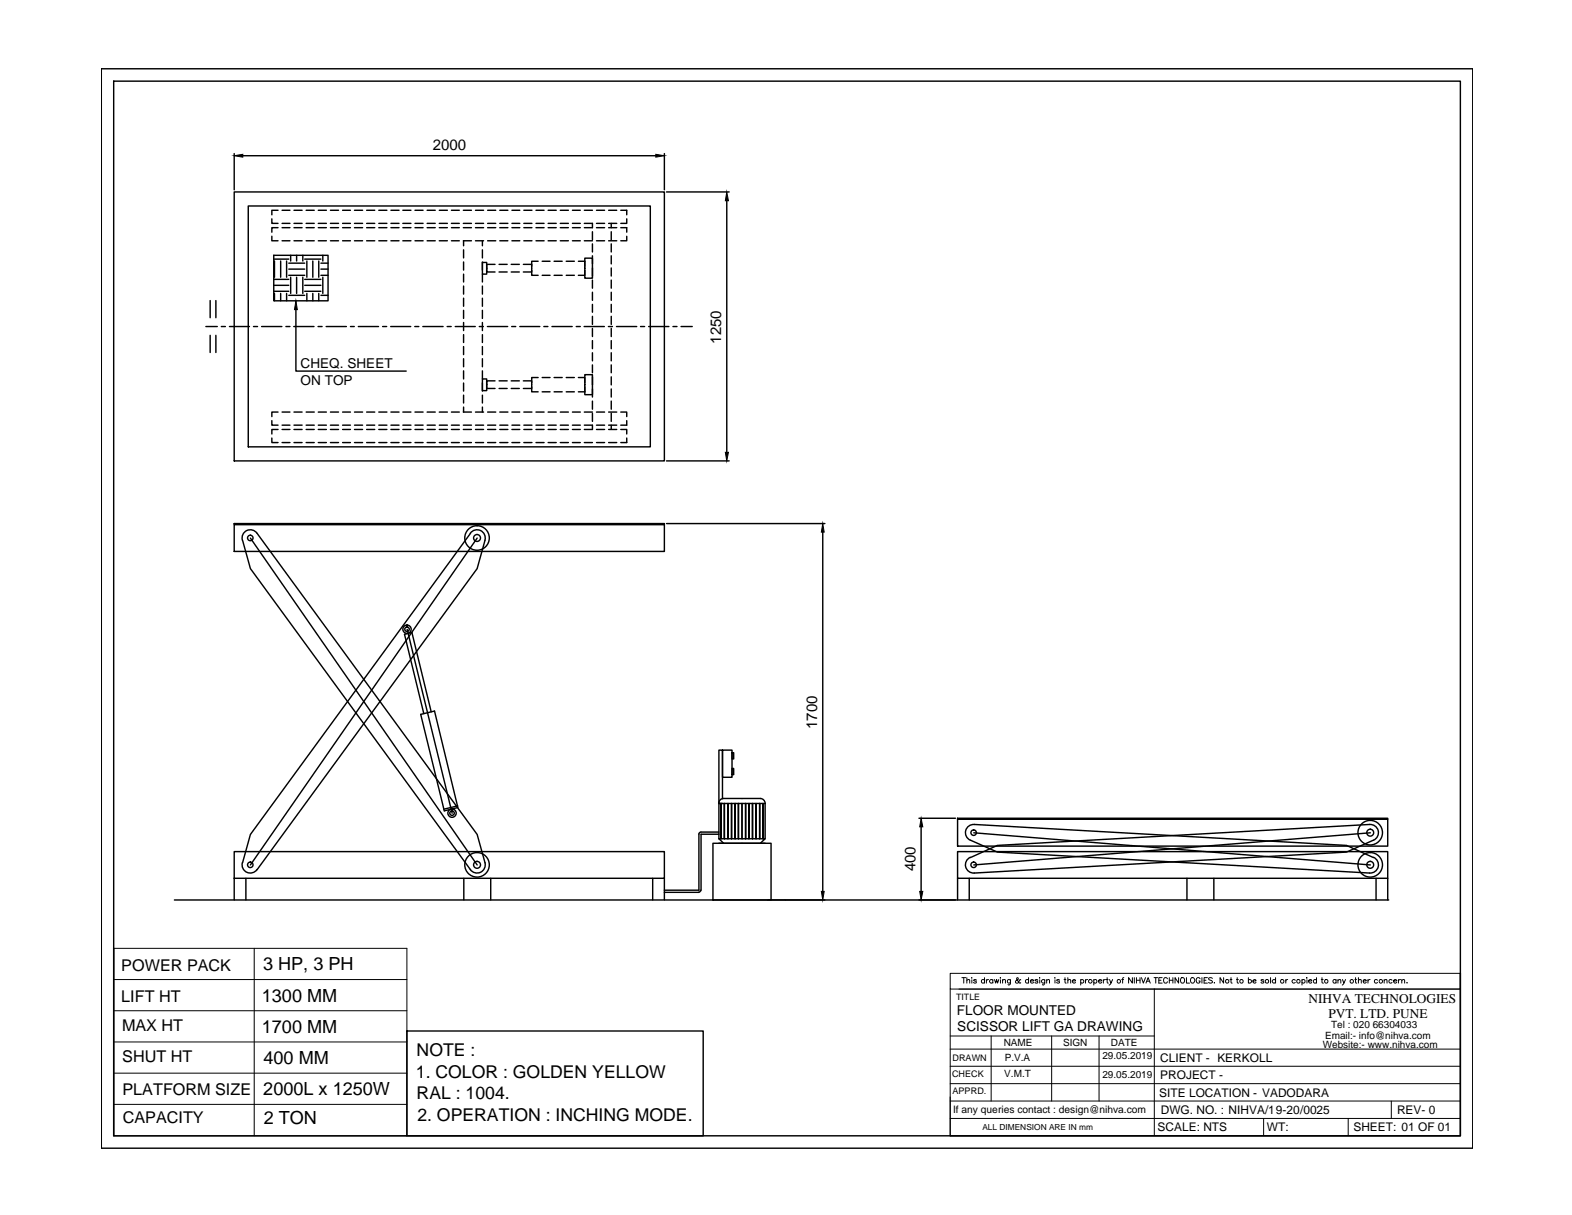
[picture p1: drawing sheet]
<svg xmlns="http://www.w3.org/2000/svg" width="279mm" height="216mm" viewBox="0 0 279 216" stroke-linecap="round" stroke-linejoin="round" font-family="sans-serif">
<!-- layer: 0 -->
<g fill="none" stroke="#000" stroke-width=".25">
<path d="M18 12.2h243.8v191.8h-243.8zM20.2 14.4h239.4v187.4h-239.4zM41.6 34.1h76.5v47.8h-76.5zM41.6 27.3v6.4M43.2 27.7h73.4M44.1 36.6h71.5v42.8h-71.5zM48.3 38.9v.8h1.1M49.4 37.4h-1.1v.8M50.1 39.7h1.4M50.1 37.4h1.4M52.3 39.7h1.4M52.3 37.4h1.4"/>
<path d="M54.4 39.7h1.5M54.4 37.4h1.5M56.6 39.7h1.4M56.6 37.4h1.4M58.7 39.7h1.5M58.7 37.4h1.5M60.9 39.7h1.4M60.9 37.4h1.4M63 39.7h1.4M63 37.4h1.4M65.2 39.7h1.4M65.2 37.4h1.4"/>
<path d="M67.3 39.7h1.5M67.3 37.4h1.5M69.5 39.7h1.4M69.5 37.4h1.4M71.6 39.7h1.4M71.6 37.4h1.4M73.8 39.7h1.4M73.8 37.4h1.4M75.9 39.7h1.5M75.9 37.4h1.5M78.1 39.7h1.4M78.1 37.4h1.4"/>
<path d="M80.2 39.7h1.4M80.2 37.4h1.4M82.4 39.7h1.4M82.4 37.4h1.4M84.5 39.7h1.5M84.5 37.4h1.5M86.7 39.7h1.4M86.7 37.4h1.4M88.8 39.7h1.5M88.8 37.4h1.5M91 39.7h1.4M91 37.4h1.4"/>
<path d="M93.1 39.7h1.4M93.1 37.4h1.4M95.3 39.7h1.4M95.3 37.4h1.4M97.4 39.7h1.5M97.4 37.4h1.5M99.6 39.7h1.4M99.6 37.4h1.4M101.7 39.7h1.4M101.7 37.4h1.4M103.9 39.7h1.4v.8h-1.4M103.9 37.4h1.4"/>
<path d="M106 39.7h1.5M106 37.4h1.5M108.2 39.7h1.4M108.2 37.4h1.4M108.6 39.7v.8M110.3 37.4h1.1v.8M111.4 38.9v.8h-1.1M118.1 27.3v6.4M118.5 34.1h11.1M129.2 35.7v44.7M36.6 58h2M37.4 53.4v3.1"/>
<path d="M37.4 59.6v3M38.4 53.4v3.1M38.4 59.6v3M39.3 58h.8M40.8 58h3.5M45.1 58h.7M46.5 58h3.6M48.3 42v.8h1.1M48.7 45.4h9.6v8.1h-9.6zM48.7 46h2.6M48.7 51.8h2.6M48.7 50.7h2.6"/>
<path d="M48.7 49.6h2.6M48.8 46.4v2.9M48.8 52.1v1.4M49.4 40.5h-1.1v.8M49.9 46.4v2.9M49.9 52.1v1.4M50.1 42.8h1.4M50.1 40.5h1.4M50.8 58h.7M50.9 46.4v2.9M50.9 52.1v1.4M51.3 48.9h2.9"/>
<path d="M51.3 47.8h2.9M51.3 46.8h2.9M51.3 52.5h2.9M51.7 45.4v1M51.7 49.3v2.8M52.2 58h3.6M52.3 42.8h1.4M52.3 40.5h1.4M52.6 55v10.9h19.6M52.7 45.4v1M52.7 49.3v2.8M53.8 45.4v1"/>
<path d="M53.8 49.3v2.8M54.2 46h2.8M54.2 51.8h2.8M54.2 50.7h2.8M54.2 49.6h2.8M54.4 42.8h1.5M54.4 40.5h1.5M54.5 46.4v2.9M54.5 52.1v1.4M55.6 46.4v2.9M55.6 52.1v1.4M56.5 58h.7"/>
<path d="M56.6 42.8h1.4M56.6 40.5h1.4M56.7 46.4v2.9M56.7 52.1v1.4M57 48.9h1.3M57 47.8h1.3M57 46.8h1.3M57 52.5h1.3M57.4 45.4v1M57.4 49.3v2.8M58 58h3.6M58.7 42.8h1.5"/>
<path d="M58.7 40.5h1.5M60.9 42.8h1.4M60.9 40.5h1.4M62.3 58h.7M63 42.8h1.4M63 40.5h1.4M63.7 58h3.6M65.2 42.8h1.4M65.2 40.5h1.4M67.3 42.8h1.5M67.3 40.5h1.5M68 58h.7"/>
<path d="M69.4 58h3.6M69.5 42.8h1.4M69.5 40.5h1.4M71.6 42.8h1.4M71.6 40.5h1.4M73.7 58h.7M73.8 42.8h1.4M73.8 40.5h1.4M75.2 58h3.6M75.9 42.8h1.5M75.9 40.5h1.5M78.1 42.8h1.4"/>
<path d="M78.1 40.5h1.4M79.5 58h.7M80.2 42.8h1.4M80.2 40.5h1.4M80.9 58h3.6M82.4 42.8h1.4M82.4 40.5h1.4M82.4 42.8v.9M82.4 44.4v1.4M82.4 46.6v1.4M82.4 48.7v1.4M82.4 50.8v1.5"/>
<path d="M82.4 53v1.4M82.4 55.1v1.5M82.4 57.3v1.4M82.4 59.5v1.4M84.5 42.8h1.5M84.5 40.5h1.5M85.2 58h.7M85.7 46.6h.8v2.1h-.8zM85.7 42.8v.9M85.7 44.4v1.4M85.7 46.6v1.4M85.7 48.7v1.4"/>
<path d="M85.7 50.8v1.5M85.7 53v1.4M85.7 55.1v1.5M85.7 57.3v1.4M85.7 59.5v1.4M86.5 47.7v.6h1.5M86.6 58h3.6M86.7 42.8h1.4M86.7 40.5h1.4M88 47h-1.5v.7M88.7 47h1.4M88.7 48.3h1.4"/>
<path d="M88.8 42.8h1.5M88.8 40.5h1.5M90.9 47h1.4M90.9 48.3h1.4M90.9 58h.8M91 42.8h1.4M91 40.5h1.4M92.4 58h3.5M93 47h1.5v1.3h-1.5M93.1 42.8h1.4M93.1 40.5h1.4M94.5 48v.9h1.1"/>
<path d="M95.3 42.8h1.4M95.3 40.5h1.4M95.6 46.4h-1.1v.9M96.4 48.9h1.4M96.4 46.4h1.4M96.7 58h.7M97.4 42.8h1.5M97.4 40.5h1.5M98.1 58h3.6M98.5 48.9h1.4M98.5 46.4h1.4M99.6 42.8h1.4"/>
<path d="M99.6 40.5h1.4M100.6 48.9h1.5M100.6 46.4h1.5M101.7 42.8h1.4M101.7 40.5h1.4M102.4 58h.7M102.8 46.4h1.1v.9M103.8 58h3.6M103.9 42.8h1.4M103.9 48v.9h-1.1M103.9 45.9h1.4v3.5h-1.4zM105.3 41.2v1.4"/>
<path d="M105.3 43.3v1.5M105.3 45.5v1.4M105.3 47.6v1.5M105.3 49.8v1.4M105.3 51.9v1.5M105.3 54.1v1.4M105.3 56.2v1.4M105.3 58.4v1.4M106 42.8h1.5M106 40.5h1.5M108.1 58h.8M108.2 42.8h1.4"/>
<path d="M108.2 40.5h1.4M108.6 41.2v1.4M108.6 43.3v1.5M108.6 45.5v1.4M108.6 47.6v1.5M108.6 49.8v1.4M108.6 51.9v1.5M108.6 54.1v1.4M108.6 56.2v1.4M108.6 58.4v1.4M109.6 58h3.6M110.3 40.5h1.1v.8"/>
<path d="M111.4 42v.8h-1.1M113.8 58h.8M115.3 58h3.6M119.6 58h.7M121 58h2M48.3 77.8v.8h1.1M48.3 74.7v.9h1.1M49.4 76.3h-1.1v.8M49.4 73.2h-1.1v.8M50.1 76.3h1.4M50.1 78.6h1.4M50.1 73.2h1.4"/>
<path d="M50.1 75.6h1.4M52.3 76.3h1.4M52.3 78.6h1.4M52.3 73.2h1.4M52.3 75.6h1.4M54.4 76.3h1.5M54.4 78.6h1.5M54.4 73.2h1.5M54.4 75.6h1.5M56.6 76.3h1.4M56.6 78.6h1.4M56.6 73.2h1.4"/>
<path d="M56.6 75.6h1.4M58.7 76.3h1.5M58.7 78.6h1.5M58.7 73.2h1.5M58.7 75.6h1.5M60.9 76.3h1.4M60.9 78.6h1.4M60.9 73.2h1.4M60.9 75.6h1.4M63 76.3h1.4M63 78.6h1.4M63 73.2h1.4"/>
<path d="M63 75.6h1.4M65.2 76.3h1.4M65.2 78.6h1.4M65.2 73.2h1.4M65.2 75.6h1.4M67.3 76.3h1.5M67.3 78.6h1.5M67.3 73.2h1.5M67.3 75.6h1.5M69.5 76.3h1.4M69.5 78.6h1.4M69.5 73.2h1.4"/>
<path d="M69.5 75.6h1.4M71.6 76.3h1.4M71.6 78.6h1.4M71.6 73.2h1.4M71.6 75.6h1.4M73.8 76.3h1.4M73.8 78.6h1.4M73.8 73.2h1.4M73.8 75.6h1.4M75.9 76.3h1.5M75.9 78.6h1.5M75.9 73.2h1.5"/>
<path d="M75.9 75.6h1.5M78.1 76.3h1.4M78.1 78.6h1.4M78.1 73.2h1.4M78.1 75.6h1.4M80.2 76.3h1.4M80.2 78.6h1.4M80.2 73.2h1.4M80.2 75.6h1.4M82.4 76.3h1.4M82.4 78.6h1.4M82.4 73.2h1.4"/>
<path d="M82.4 75.6h1.4M82.4 61.6v1.4M82.4 63.7v1.5M82.4 65.9v1.4M82.4 68.1v1.4M82.4 70.2v1.4M82.4 72.3v.9M84.5 76.3h1.5M84.5 78.6h1.5M84.5 73.2h1.5M84.5 75.6h1.5M85.7 67.3h.8v2.1h-.8z"/>
<path d="M85.7 61.6v1.4M85.7 63.7v1.5M85.7 65.9v1.4M85.7 68.1v1.4M85.7 70.2v1.4M85.7 72.3v.9M86.5 68.4v.6h1.5M86.7 76.3h1.4M86.7 78.6h1.4M86.7 73.2h1.4M86.7 75.6h1.4M88 67.7h-1.5v.7"/>
<path d="M88.7 69h1.4M88.7 67.7h1.4M88.8 76.3h1.5M88.8 78.6h1.5M88.8 73.2h1.5M88.8 75.6h1.5M90.9 69h1.4M90.9 67.7h1.4M91 76.3h1.4M91 78.6h1.4M91 73.2h1.4M91 75.6h1.4"/>
<path d="M93 67.7h1.5v1.3h-1.5M93.1 76.3h1.4M93.1 78.6h1.4M93.1 73.2h1.4M93.1 75.6h1.4M94.5 68.7v.9h1.1M95.3 76.3h1.4M95.3 78.6h1.4M95.3 73.2h1.4M95.3 75.6h1.4M95.6 67.1h-1.1v.9M96.4 67.1h1.4"/>
<path d="M96.4 69.6h1.4M97.4 76.3h1.5M97.4 78.6h1.5M97.4 73.2h1.5M97.4 75.6h1.5M98.5 67.1h1.4M98.5 69.6h1.4M99.6 76.3h1.4M99.6 78.6h1.4M99.6 73.2h1.4M99.6 75.6h1.4M100.6 67.1h1.5"/>
<path d="M100.6 69.6h1.5M101.7 76.3h1.4M101.7 78.6h1.4M101.7 73.2h1.4M101.7 75.6h1.4M102.8 67.1h1.1v.9M103.9 75.6h1.4v.7h-1.4M103.9 78.6h1.4M103.9 73.2h1.4M103.9 66.6h1.4v3.5h-1.4zM103.9 68.7v.9h-1.1M105.3 60.5v1.5"/>
<path d="M105.3 62.7v1.4M105.3 64.8v1.4M105.3 67v1.4M105.3 69.1v1.5M105.3 71.3v1.4M105.3 73.4v1.5M106 76.3h1.5M106 78.6h1.5M106 73.2h1.5M106 75.6h1.5M108.2 76.3h1.4M108.2 78.6h1.4"/>
<path d="M108.2 73.2h1.4M108.2 75.6h1.4M108.6 60.5v1.5M108.6 62.7v1.4M108.6 64.8v1.4M108.6 67v1.4M108.6 69.1v1.5M108.6 71.3v1.4M108.6 73.4v1.5M108.6 75.6v.7M110.3 76.3h1.1v.8M110.3 73.2h1.1v.8"/>
<path d="M111.4 74.7v.9h-1.1M111.4 77.8v.8h-1.1M41.6 93.2h76.5v4.8h-76.5zM41.6 93h76.5v.2h-76.5zM43.1 96a1.46 1.46 0 0 1 .8-1.7 1.46 1.46 0 0 1 1.8 .5l39.1 53.5 1.4 5a1.46 1.46 0 0 1-.8 1.7 1.46 1.46 0 0 1-1.8-.5M43.1 96l1.4 5 39.1 53.5M44.5 95.6l40.3 58.1M83.6 94.8a1.46 1.46 0 0 1 1.8-.5 1.46 1.46 0 0 1 .8 1.7l-1.4 5-39.1 53.5M83.6 94.8l-39.1 53.5-1.4 5M84.8 95.6l-40.3 58.1M118.5 93h28.1M118.5 81.9h11.1"/>
<path d="M146.2 94.6v63.8M72.4 111.8l8 32.7M74.8 126.9l2.4-.5 4.2 17.1-2.4 .6zM76.6 126.5l-3.4-14.1-1.3 .3 3.4 14.1M128.4 133.3h1.7v4.8h-1.7zM130.1 133.8h.3v1.1h-.3zM130.1 136.6h.3v1.1h-.3zM31 159.9h215.8M41.6 151.3h76.5v4.8h-76.5zM41.6 156.1v3.8M43.1 153.3a1.46 1.46 0 0 0 .8 1.7 1.46 1.46 0 0 0 1.8-.5M43.7 156.1v3.8"/>
<path d="M81.3 143.2l-2.4 .6M82.4 156.1v3.8M87.2 156.1v3.8M116 156.1v3.8M118.1 156.1v3.8M118.1 158.6h6.1M124.6 158.2l-.1 .1-.3 .2M126.7 149.8h10.3v10.1h-10.3zM127.8 149h8.2l-.9 .8M127.8 147.9h-3.2l-.3 .1-.1 10.2h-6.1M127.8 149.8h8.2M127.8 149l.8 .8"/>
<path d="M127.8 148.2h-3.2v10M128.2 149v-6.2v6.2M128.4 141.9v-8.6h-.6v9.5h.6M128.6 141.9a.87 .87 0 0 0-.9 .9M128.6 141.9h6.5a.87 .87 0 0 1 .9 .9M128.7 149v-6.2v6.2M129.4 149v-6.2v6.2M130 149v-6.2v6.2M130.7 149v-6.2v6.2M131.2 149v-6.2v6.2M131.9 142.8v6.2M132.5 149v-6.2v6.2"/>
<path d="M133.1 149v-6.2v6.2M133.7 149v-6.2v6.2M134.4 149v-6.2v6.2M135 149v-6.2v6.2M135.6 149v-6.2v6.2M136 142.8h-8.2v6.2M136 142.8v6.2M163.3 145.4h6.5M163.7 146.9v11.5M170.2 151.3h76.4v4.8h-76.4zM170.2 145.6h76.4v4.8h-76.4zM170.2 145.4h76.4v.2h-76.4z"/>
<path d="M170.2 156.1v3.8M172.3 156.1v3.8M172.5 152.3a1.46 1.46 0 0 0-.9 1.7 1.46 1.46 0 0 0 1.6 1.1l66.1-3.7 4.8-2.1a1.46 1.46 0 0 0 .9-1.7 1.46 1.46 0 0 0-1.6-1.1l-66.1 3.7-4.8 2.2M172.5 149.3a1.46 1.46 0 0 1-.9-1.7 1.46 1.46 0 0 1 1.6-1.1l66.1 3.7 4.8 2.2M172.5 149.3l4.8 2.1 66.1 3.7a1.46 1.46 0 0 0 1.6-1.1 1.46 1.46 0 0 0-.9-1.7M173.1 148l70.5 5.7M211 156.1v3.8M215.7 156.1v3.8M243.6 148l-70.5 5.7M244.6 156.1v3.8M246.6 156.1v3.8M20.2 168.5v33.3"/>
<path d="M259.6 173v28.8h-90.7M72.3 183.2h52.7v18.6h-52.7z"/>
<circle cx="44.5" cy="95.6" r=".49"/>
<circle cx="84.8" cy="95.6" r=".61"/>
<circle cx="84.8" cy="95.6" r="2.18"/>
<circle cx="72.3" cy="111.8" r=".74"/>
<circle cx="72.3" cy="111.8" r=".4"/>
<circle cx="44.5" cy="153.7" r=".49"/>
<circle cx="80.3" cy="144.5" r=".74"/>
<circle cx="80.3" cy="144.5" r=".4"/>
<circle cx="84.8" cy="153.7" r=".61"/>
<circle cx="84.8" cy="153.7" r="2.18"/>
<circle cx="173.1" cy="148" r=".49"/>
<circle cx="173.1" cy="153.7" r=".49"/>
<circle cx="243.5" cy="148" r=".61"/>
<circle cx="243.5" cy="153.7" r=".61"/>
<circle cx="243.5" cy="153.7" r="2.18"/>
<circle cx="243.5" cy="148" r="2.18"/>
</g>
<path d="M41.6 27.7l1.6-.3v.5zM116.6 27.4l1.5 .3-1.5 .2zM129.2 34.1l.3 1.6h-.6zM52.6 53.5l.2 1.5h-.5zM128.9 80.4h.6l-.3 1.5zM146.2 93l.3 1.6h-.5zM146 158.4h.5l-.3 1.5zM163.5 158.4h.5l-.3 1.5zM163.7 145.4l.3 1.5h-.5z" fill="#000" stroke="#000" stroke-width=".18"/>
<g fill="none" stroke="#000" stroke-width=".18">
<path d="M20.2 174.1h52.1M20.2 168.5h52.1v33.3h-52.1M20.2 179.6h52.1M45.2 168.5v33.3M168.9 173h90.7v2.8h-90.7zM168.9 175.8v26M170.4 175.8h89.2M171 173.7h.6M171.3 173.7v1M171.8 174.2l.3-.1h.2l.1 .6M171.8 173.7v1M172.7 173.8h.1"/>
<path d="M172.7 174.1v.6M173.5 174.2l-.1-.1-.4 .1 .5 .2v.3l-.5-.1M175 174.2a.31 .31 0 0 0-.5-.1 .31 .31 0 0 0 0 .5 .31 .31 0 0 0 .5 0M175 173.7v1M175.3 174.1v.6M175.7 174.1l-.4 .2M176.5 174.2a.32 .32 0 0 0-.6 .1 .32 .32 0 0 0 .3 .4l.3-.1M176.5 174.1v.6M176.8 174.1l.2 .6 .1-.6 .2 .6 .2-.6M177.8 173.8h.1M177.8 174.1v.6M178.2 174.2l.2-.1h.3v.6"/>
<path d="M178.2 174.1v.6M179.6 174.1l-.1 .8-.1 .1-.2-.1M179.6 174.2a.31 .31 0 0 0-.5-.1 .31 .31 0 0 0 0 .5 .31 .31 0 0 0 .5 0M181.4 174.1h-.2a.48 .48 0 0 1-.1 .5 .48 .48 0 0 1-.6 0v-.3l.4-.2 .1-.3-.1-.1-.2 .1v.3l.5 .6 .2-.1M182.8 174.2a.31 .31 0 0 0-.4-.1 .31 .31 0 0 0 0 .5 .31 .31 0 0 0 .4 0M182.8 173.7v1M183.1 174.3h.6a.28 .28 0 0 0-.3-.2 .28 .28 0 0 0-.3 .3l.3 .3 .3-.1M184.5 174.2l-.2-.1h-.3v.2l.4 .1 .1 .2-.2 .1-.3-.1M184.8 173.8h.1M184.8 174.1v.6M185.7 174.1v.7l-.2 .2-.2-.1M185.7 174.2a.32 .32 0 0 0-.6 .1 .32 .32 0 0 0 .4 .4l.2-.1"/>
<path d="M186 174.2l.3-.1h.2v.6M186 174.1v.6M187.5 173.8h.1M187.5 174.1v.6M188.3 174.2l-.2-.1h-.3v.2l.5 .1v.2l-.2 .1-.3-.1M189.1 174.1h.4M189.3 173.7v.8l.2 .2M189.8 174.2l.2-.1h.3v.6M189.8 173.7v1M190.6 174.3l.5-.1a.31 .31 0 0 0-.5 0 .31 .31 0 0 0 .3 .5l.2-.1M192.1 174.2a.31 .31 0 0 1 .4-.1 .31 .31 0 0 1 0 .5 .31 .31 0 0 1-.4 0M192.1 174.1v.9"/>
<path d="M192.9 174.1v.6M193.3 174.1l-.4 .2M194.4 174.2a.31 .31 0 0 1 .5-.1 .31 .31 0 0 1 0 .5 .31 .31 0 0 1-.5 0M194.4 174.1v.9M195.3 174.3h.5a.28 .28 0 0 0-.3-.2 .28 .28 0 0 0-.2 .3l.2 .3 .3-.1M196.1 174.1v.6M196.5 174.1l-.4 .2M196.6 174.1h.3M196.8 173.7v.8l.2 .2M197.2 174.1l.3 .6 .3-.6M197.5 174.7l-.4 .3M199.4 174.1h.3"/>
<path d="M199.7 173.7l-.2 .2v.8M201.3 173.7v1l-.7-1v1M201.6 173.7v1M202 173.7v1M202 174.2h.6M202.6 173.7v1M202.9 173.7l.3 1 .4-1M203.7 174.7l.4-1 .3 1M203.8 174.4h.5M205.1 173.7h.7M205.2 175.8v26M205.4 173.7v1"/>
<path d="M206 174.2h.3M206.6 173.7h-.6v1h.6M207.5 173.9l-.1-.1a.42 .42 0 0 0-.6 .4 .42 .42 0 0 0 .6 .4l.1-.2M207.8 174.2h.7M207.8 173.7v1M208.5 173.7v1M209.5 173.7v1l-.7-1v1M210 173.8a.46 .46 0 0 1 .6 .4 .46 .46 0 0 1-.6 .5l-.2-.4zM210.9 173.7v1h.5M211.7 173.8a.44 .44 0 0 1 .7 .4 .44 .44 0 0 1-.7 .4zM213.3 173.9a.39 .39 0 0 0-.5-.1 .39 .39 0 0 0-.2 .5 .34 .34 0 0 0 .4 .4 .34 .34 0 0 0 .3-.4h-.2M213.6 173.7v1"/>
<path d="M214 174.2h.3M214.6 173.7h-.6v1h.6M215.5 173.8l-.3-.1-.4 .1 .1 .3 .6 .3a.38 .38 0 0 1-.3 .3 .38 .38 0 0 1-.4-.1M215.8 174.6h.1M217.5 173.7v1l-.7-1v1M218.6 174.1h.4M218.8 173.7v.8l.2 .2M219.8 174.1h.3M219.9 173.7v.8l.2 .2M221.9 174.2a.31 .31 0 0 1 .4-.1 .31 .31 0 0 1 0 .5 .31 .31 0 0 1-.4 0M221.9 173.7v1M222.7 174.3l.5-.1a.31 .31 0 0 0-.5 0 .31 .31 0 0 0 .2 .5l.3-.1"/>
<path d="M224.6 174.2l-.4-.1v.2l.4 .1v.2l-.2 .1-.3-.1M225.8 173.7v1M226.7 174.2a.32 .32 0 0 0-.5 .1 .32 .32 0 0 0 .3 .4l.2-.1M226.7 173.7v1M228.5 174.1v.6M228.9 174.1h-.2l-.2 .2M230.2 174.2a.32 .32 0 0 0-.5 .1 .32 .32 0 0 0 .3 .4l.2-.1M231.4 174.2a.31 .31 0 0 1 .5-.1 .31 .31 0 0 1 0 .5 .31 .31 0 0 1-.5 0M231.4 174.1v.9M232.2 173.8h.1zM232.3 174.1v.6M232.6 174.3h.5a.28 .28 0 0 0-.3-.3 .28 .28 0 0 0-.2 .4l.2 .3 .3-.1"/>
<path d="M234 174.2a.31 .31 0 0 0-.5-.1 .31 .31 0 0 0 0 .5 .31 .31 0 0 0 .5 0M234 173.7v1M234.8 174.1h.4M235 173.7v.8l.2 .2M237.5 174.2a.31 .31 0 0 0-.5-.1 .31 .31 0 0 0 0 .5 .31 .31 0 0 0 .5 0M237.5 174.1v.6M237.8 174.2l.3-.1h.2v.6M237.8 174.1v.6M238.6 174.1l.3 .6 .3-.6M238.9 174.7l-.3 .3M240.8 174.1h.3M240.9 173.7v.8l.2 .2"/>
<path d="M241.4 174.2l.3-.1h.2v.6M241.4 173.7v1M242.3 174.3h.5a.28 .28 0 0 0-.3-.2 .28 .28 0 0 0-.2 .3l.2 .3 .3-.1M243.1 174.1v.6M243.5 174.1l-.4 .2M244.8 174.2a.31 .31 0 0 0-.4-.1 .31 .31 0 0 0 0 .5 .31 .31 0 0 0 .4 0M246 174.2l.3-.1h.2v.6M246 174.1v.6M247.4 174.2a.31 .31 0 0 0-.4-.1 .31 .31 0 0 0 0 .5 .31 .31 0 0 0 .4 0M247.7 174.3h.6a.28 .28 0 0 0-.4-.2 .28 .28 0 0 0-.2 .3l.2 .3 .4-.1M248.6 174.1v.6M248.9 174.1l-.3 .2"/>
<path d="M249.1 174.2l.3-.1h.2l.1 .6M249.1 174.1v.6M250.1 174.6h.1M20.2 196.2h52.1M20.2 190.7h52.1M20.2 185.2h52.1M168.9 195.7h90.7M168.9 192.6h90.7M168.9 189.5h90.7M168.9 186.4h90.7M168.9 184.1h36.3M168.9 198.7h90.7"/>
<path d="M176.2 184.1v11.6M186.9 184.1v11.6M195.3 184.1v11.6M224.6 198.7v3.1M239.6 198.7v3.1M247.3 195.7v3"/>
<circle cx="193.8" cy="174.4" r=".32"/>
<circle cx="198.9" cy="174.4" r=".32"/>
<circle cx="218.1" cy="174.4" r=".32"/>
<circle cx="220.7" cy="174.4" r=".32"/>
<circle cx="225.2" cy="174.4" r=".32"/>
<circle cx="227.9" cy="174.4" r=".32"/>
<circle cx="230.8" cy="174.4" r=".32"/>
<circle cx="235.7" cy="174.4" r=".32"/>
<circle cx="240.3" cy="174.4" r=".32"/>
<circle cx="245.4" cy="174.4" r=".32"/>
</g>
<g font-size="3.2">
<text x="46.8" y="172.5">3 HP, 3 PH</text>
<text x="46.5" y="178">1300 MM</text>
<text x="46.5" y="183.5">1700 MM</text>
<text x="46.8" y="189.1">400 MM</text>
<text x="46.8" y="194.6">2000L x 1250W</text>
<text x="46.9" y="199.7">2 TON</text>
</g>
<g font-size="3.1">
<text x="73.9" y="191.5">1. COLOR : GOLDEN YELLOW</text>
<text x="74.1" y="187.7">NOTE :</text>
<text x="74.1" y="195.4">RAL : 1004.</text>
<text x="74.2" y="199.2">2. OPERATION : INCHING MODE.</text>
</g>
<g font-size="2.9">
<text x="21.6" y="172.5">POWER PACK</text>
<text x="21.6" y="178">LIFT HT</text>
<text x="21.7" y="183.2">MAX HT</text>
<text x="21.7" y="188.8">SHUT HT</text>
<text x="21.8" y="194.5">PLATFORM SIZE</text>
<text x="21.8" y="199.6">CAPACITY</text>
</g>
<g font-size="2.7">
<text x="76.9" y="26.7">2000</text>
<text x="128.2" y="61.1" transform="rotate(-90 128.2 61.1)">1250</text>
<text x="145.2" y="129.5" transform="rotate(-90 145.2 129.5)">1700</text>
<text x="162.7" y="154.8" transform="rotate(-90 162.7 154.8)">400</text>
</g>
<g font-size="2.4">
<text x="53.4" y="65.4">CHEQ. SHEET</text>
<text x="53.4" y="68.4">ON TOP</text>
<text x="232.6" y="178.3">NIHVA TECHNOLOGIES</text>
<text x="170.1" y="180.3">FLOOR MOUNTED</text>
<text x="170.2" y="183.2">SCISSOR LIFT GA DRAWING</text>
<text x="236.1" y="181">PVT. LTD. PUNE</text>
</g>
<g font-size="2.1">
<text x="206.2" y="188.7">CLIENT - KERKOLL</text>
<text x="206.2" y="191.8">PROJECT -</text>
<text x="206.1" y="194.8">SITE LOCATION - VADODARA</text>
<text x="206.3" y="197.9">DWG. NO. : NIHVA/19-20/0025</text>
<text x="248.3" y="197.9">REV- 0</text>
<text x="205.8" y="201">SCALE: NTS</text>
<text x="225.2" y="201">WT:</text>
<text x="240.6" y="201">SHEET: 01 OF 01</text>
</g>
<g font-size="1.8">
<text x="178.4" y="186">NAME</text>
<text x="188.9" y="186">SIGN</text>
<text x="197.5" y="185.9">DATE</text>
<text x="235.5" y="184.6">Email:- info@nihva.com</text>
<text x="236.6" y="182.7">Tel : 020 66304033</text>
<text x="178.5" y="191.4">V.M.T</text>
<text x="178.6" y="188.6">P.V.A</text>
<text x="195.9" y="188.2">29.05.2019</text>
<text x="195.9" y="191.6">29.05.2019</text>
<text x="235.1" y="186.2">Website:- www.nihva.com</text>
<text x="169.4" y="197.7">If any queries contact : design@nihva.com</text>
</g>
<g font-size="1.6">
<text x="169.9" y="177.7">TITLE</text>
<text x="169.2" y="191.3">CHECK</text>
<text x="169.3" y="188.6">DRAWN</text>
<text x="169.3" y="194.4">APPRD.</text>
</g>
<text font-size="1.5" x="174.6" y="200.8">ALL DIMENSION ARE IN mm</text>
</svg>
